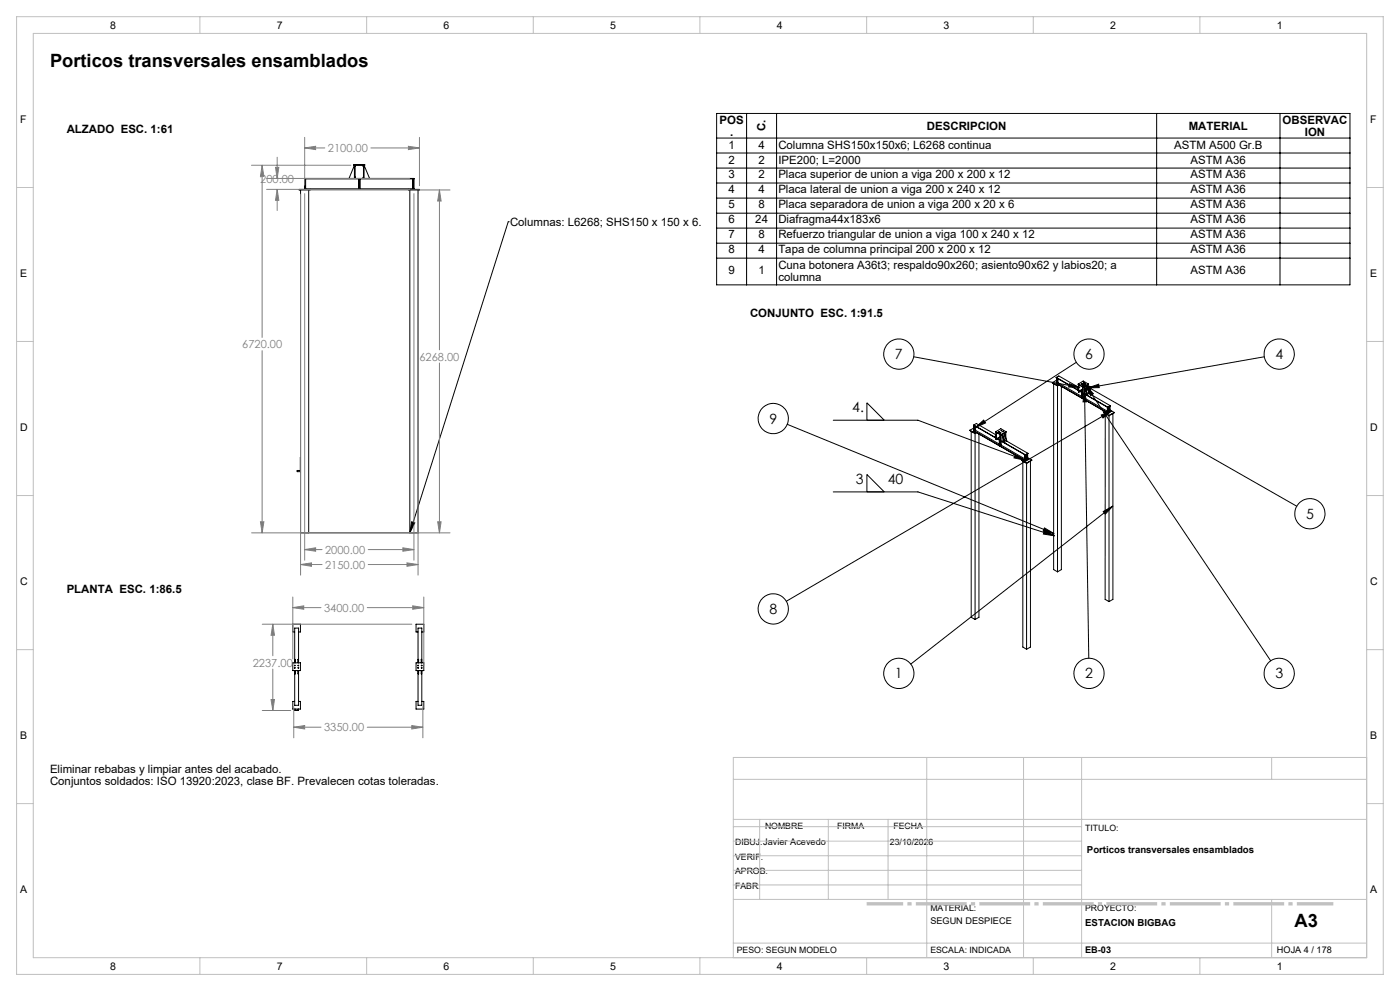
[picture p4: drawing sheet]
<svg xmlns="http://www.w3.org/2000/svg" width="420mm" height="297mm" viewBox="0 0 420 297" stroke-linecap="round" stroke-linejoin="round" font-family="sans-serif">
<g fill="none" stroke="#000" stroke-width=".3">
<path d="M215 34h190v51.4h-190zM224 34v51.4M233 34v51.4M347 34v51.4M384 34v51.4M90.2 56.9v102.8h2.4v-102.8M91.4 56.8v-3.3h32.8v3.3M91.4 56.6h32.8M91.4 53.6h32.8M91.5 53.6v3M91.6 53.6v3M93 56.8v.1h-3.3v-.1h36.1v.1h-3.2v-.1"/>
<path d="M104.7 53.5l1.6-4v4M106.2 49.4h3.2v.1h-3.2zM106.5 49.5v4M106.5 53.1l.1 .4M106.6 49.5l-.1 .4M107.6 53.6v3M107.7 53.6v3M107.9 53.6v3M108 53.6v3M108.9 49.5l.1 .4M109 49.5v4M109 53.1l-.1 .4"/>
<path d="M109.2 53.5v-4l1.7 4M122.9 56.9v102.8M123.9 53.6v3M124 53.6v3M124.1 53.6v3M125.4 56.9v102.8h-2.5M215 41.4h190M215 45.9h190M215 50.4h190M215 54.9h190M215 59.4h190M152.5 66.5h.1"/>
<path d="M152.5 66.5l-29.6 93.2M215 63.9h190M215 68.4h190M215 72.9h190M215 77.4h190M274.1 106.9l49.9 9.2M315.7 114.7l1.6 .9M315.7 114.7l1.6 1 .4-.3M316.1 115v55.7l1.2 .7M316.9 113.1l6.6 3.9M316.9 114.8v.1M316.9 113.1l6.6 3.8-.3-.2 .3-.8"/>
<path d="M316.9 113.1l.7-.4 5.9 3.3M316.9 114.8l15.4 9M317 114.8h-.1M317 114.8v.1M317 113.2v1.6M317 113.9l-1.3 .8M317 113.3v1.6M317.3 115.6v55.8M317.4 114.7l7.1 4.1M317.4 113.5v1.2M317.4 114.7l-.4 .2M317.6 115.4l-.3 .2"/>
<path d="M318.4 115.8v54.9l-1.1 .7M320.8 115l3.2 1.1-3.4-.1zM322.9 108.6l-30.3 19.5M323.5 115.1l1.5-.9 1.5 .9M323.5 115.1l1.5 .9M323.5 115.1l1.5 1M323.6 115.3v2.2M323.6 115.3l.1 .2M323.6 115.5h.1M323.6 117.5h.1M323.6 117.3l1.2-.7zM323.7 117.3v.2"/>
<path d="M323.8 115.4l-.1 .1M324 117.3l.8 .5M324.1 117.3l.7 .4M324.3 115.1l.2 .1zM324.4 114.9l3.1 1.2-.5 .8zM324.4 114.9l64.6 36.8M324.5 115.1l-.1 .1M324.5 117.6l.1 1.6M324.6 117.6v1.6M324.7 119.2h-.1M324.7 117.7v1.6M324.8 115.4l.2 .1z"/>
<path d="M324.8 118.1h.1M324.8 116v2.1M324.8 116l.1 2.2M324.8 118.1l.1 .1M324.8 116v.2M324.8 117.9v.1M324.8 116.8l-1.1 .7M324.8 115.5h.1M324.9 115.4v.1M325 116v.1M325 114.7l.2 .1zM325.1 114.8h.1"/>
<path d="M325.1 119.1l7.1 4.2M325.1 118.1v1M325.1 119.1l-.4 .2M325.2 114.7v.1M325.2 118l7.1 4.1 .4-.2v1.6M325.3 118l7 4M325.3 115.9l.8 2.5M325.3 115.9v2M325.3 117.9l.8 .5M325.3 117.9l-.4 .3M325.4 117.1l.5 3.3h-1zM325.4 117.1l1.2 80.2"/>
<path d="M325.4 115.8l.7 2.6M325.5 115h.2zM325.6 115l-.1 .1M325.8 115.5l2.2 2.5-.8 .6zM325.8 115.5l55.4 82.5M325.9 115.6v1.9M326 115.5l.7 2.5M326 117.6l.7 .4M326.5 116.2l3.1-1.1 .2 1.1zM326.5 115.2v1.6M326.5 115.1l-1.5 .9M326.5 115.1l-1.5 1"/>
<path d="M326.8 117.9l6.3 3.7M379.3 106.9l-52.8 9.3M90.2 137.1l-.1 3.9h-1v.4h1.1M236.2 127.2l80 32.7M250 125.9h25.4l32.1 12M260.1 125.9v-5.2l5.2 5.2M291 128.9l1.5 1.1 .5-.3M291 128.9l1.5 1M291.4 129.3v55.7l1.1 .7M292.1 127.4l.8-.5 5.9 3.4M292.1 127.4l6.7 3.9M292.1 127.4v.1"/>
<path d="M292.1 129.1v.1M292.1 129.1l15.5 9M292.2 129l-.1 .1M292.2 127.5l.1 1.7M292.2 129.1l.1 .1M292.2 128.2l-1.2 .7M292.5 129.9v55.8M292.6 128.1l2.5-2.2 .6 .8zM292.7 129l7.1 4.1M292.7 127.8v1.2M292.7 129l-.4 .2M292.9 129.6l-.4 .3"/>
<path d="M293.7 130.1v54.9l-1.2 .7M298.7 129.4l1.5 1M298.7 129.4l1.5 .9M298.7 129.4l1.5-.9 1.6 .9M298.8 130.2l-.4 .8 .4 .2M298.9 129.6v2.1M298.9 129.6v.2M298.9 131.7v.1M298.9 129.8h.1M298.9 131.6v.2M299.1 129.7l-.2 .1M299.3 131.6l.8 .4"/>
<path d="M299.3 131.5l.8 .5M299.6 129.4l.2 .1zM299.6 129.5h.1M299.8 129.4v.1M299.8 131.9l.1 1.6M299.9 131.9v1.6M300 133.5h-.1M300 132v1.6M300 133.6h.1M300 130.2l.1 2.2M300 132.2h.1M300 132.4h.1"/>
<path d="M300 130.2l.1 .1M300 130.4l.1 .1M300.1 130.3l.1 2.2M300.1 132.4l.1 .1M300.1 132.2h-.1M300.1 130.9l-1.2 .7M300.1 131.1l-1.2 .7M300.1 129.8h.1M300.2 129.7h.1M300.2 130.3v.1M300.4 129.1h.1M300.4 133.4l7.1 4.1"/>
<path d="M300.4 132.4v1M300.4 133.4l-.4 .2M300.5 129v.1M300.5 132.3l7.1 4.1M300.6 132.3l7 4M300.6 132.2v-2l.7 2.5M300.6 132.2l.7 .5M300.6 132.2l-.4 .3M300.7 130.1l.6 2.6M300.9 129.3l-.1 .1M301.2 131.8v-2l.8 2.5M301.2 131.9l.8 .4"/>
<path d="M301.3 129.7l.7 2.6M301.7 129.5v1.6M301.8 129.4l-1.6 .9M301.8 129.4l-1.6 1M302 132.2l6.4 3.7M304.6 136.3l2.9 1.6-3.3-.7zM306.5 137.9l1.5 .9M306.5 137.9l1.5 1 1.5-1M306.8 138.2v55.7l1.2 .7M306.8 137.7l-.3 .2M307.5 136.3v1.6M307.5 137.9h.1"/>
<path d="M307.6 136.4v1.7M307.6 136.3v.1M307.9 137.8h.1M307.9 137.8l-.4 .1M307.9 136.2v1.6M308 136.2v1.6M308 138.8v55.8M308 137.8l-.4 .2M308 136.2v1.6l.4-.2M308.3 137.5l.1 .1M308.3 136v1.5M308.3 137.5l-.3 .2"/>
<path d="M308.3 137.2l1.2 .7M308.4 137.6l-.8 .5M308.4 135.9l-.8 .5M308.4 135.9l-.8 .4M309.1 138.2v55.7l-1.1 .7M309.5 137.9l-1.5 .9M330.4 124.4l3.1-1.2-2.6 2.1zM331.2 123.6l1.5 1 1.6-1M331.2 123.6l1.5 .9M331.6 123.9l-.1 55.7 1.2 .7M331.6 123.4l-.4 .2M332.2 122v1.7"/>
<path d="M332.2 122.1v1.6M332.3 122v1.8M332.6 123.5h.1M332.6 121.9v1.6M332.6 123.5l-.4 .2M332.7 124.5v55.8M332.7 123.5l-.4 .3M333 123.3h.1M333 121.7v1.6l-.3 .1M333 122.9l1.3 .7M333.1 121.6l-.8 .4M333.1 123.3l-.8 .5"/>
<path d="M333.1 121.6l-.4 .3v1.6l.4-.2M333.5 123.2l-97.6 57M333.9 123.9v55.7l-1.2 .7M334.3 123.6l-1.6 .9M123.5 156.4l.9 .3-1.5 3zM250 147.4h25.4l40.9 13.2M260.1 147.4v-5.2l5.2 5.2M313.3 158.2l2.9 1.7-3.3-.8zM313.3 159.1l3 1.5-3.3-.5zM316.1 160l-.3 .1M331 153.3l2.9-1.6-2.3 2.4zM333.9 151.7l-60.7 47.3"/>
<path d="M315.8 160.1l.3 .3M315.8 160.1l.3 .2M316.1 160l-.2 .1 .2 .1M316.1 160.2h-.1M87.8 198.6h2.3v2.4h-2.3zM88.4 189.4h-.6v-2.3h2.3v2.3h-.5M88.4 198.6v-10.4h1.2v10.4M88.4 199.4v.1M88.4 197.6l.2 1M89.4 198.6v-1l.1 1M89.6 199.4v.1M124.8 198.6h2.3v2.4h-2.3z"/>
<path d="M125.4 198.6v-10.4h1.1v10.4M125.4 199.4v.1M125.4 189.4h-.6v-2.3h2.3v2.3h-.6M125.4 198.6v-1l.2 1M126.5 197.6l-.1 1M126.5 199.4v.1M88.4 210.2h-.6v2.3h2.3v-2.3h-.5M88.4 200.1v.1M88.4 201v10.4h1.2v-10.4M88.5 212.5v.4h1v-.4M88.6 201l-.2 1M89.4 201v1l.1-1"/>
<path d="M89.6 200.1v.1M125.4 200.1v.1M125.4 201v10.4h1.1v-10.4M125.4 210.2h-.6v2.3h2.3v-2.3h-.6M125.4 201v1l.2-1M126.4 201l.1 1M126.5 200.1v.1"/>
<circle cx="269.6" cy="106.1" r="4.5"/>
<circle cx="326.7" cy="106.1" r="4.5"/>
<circle cx="383.8" cy="106.1" r="4.5"/>
<circle cx="232" cy="125.4" r="4.5"/>
<circle cx="300.1" cy="129.7" r=".08"/>
<circle cx="300.4" cy="129" r=".09"/>
<circle cx="300.8" cy="129.3" r=".1"/>
<circle cx="393" cy="154" r="4.5"/>
<circle cx="88.5" cy="199.4" r=".1"/>
<circle cx="89.5" cy="199.5" r=".11"/>
<circle cx="125.5" cy="199.4" r=".11"/>
<circle cx="126.5" cy="199.5" r=".11"/>
<circle cx="232" cy="182.5" r="4.5"/>
<circle cx="88.5" cy="200.2" r=".1"/>
<circle cx="89.5" cy="200.1" r=".11"/>
<circle cx="125.5" cy="200.1" r=".11"/>
<circle cx="126.5" cy="200.2" r=".11"/>
<circle cx="269.6" cy="201.8" r="4.5"/>
<circle cx="326.7" cy="201.8" r="4.5"/>
<circle cx="383.8" cy="201.8" r="4.5"/>
</g>
<g fill="none" stroke="#808080" stroke-width=".3">
<path d="M75.5 49.5h29.8M78.6 49.5l.6 3.3h-1.1zM78.6 49.5v51.6M80 56.8h42.9M80 53.5h42.9M82.7 50.2h.9l-.5 3.3zM83.1 56.8l.5 3.2h-.9zM83.1 47.1v6.4M83.1 56.8v6.3M90.2 58.2v114.2M91.4 44.3l3.3-.5v1zM91.4 41.2v14.3"/>
<path d="M91.4 58v109.9M91.4 44.3h6M91.4 56.9h43.6M111.3 44.3h14.5M122.5 43.8l3.3 .5-3.3 .5zM124.2 58v109.9M125.4 58.2v114.2M125.8 41.2v14.5M131.8 56.9l.5 3.4h-1zM131.8 56.9v47.9M78.6 105.1v54.6M131.8 108.8v50.9"/>
<path d="M75.5 159.7h59.5M78.1 156.4h1.1l-.6 3.3zM131.3 156.4h1l-.5 3.3zM87.8 178.9v18.6M90.2 169.2l3.3-.5v1zM90.2 169.2h6.4M91.4 164.7l3.3-.5v1zM91.4 164.7h5.2M110.5 164.7h13.7M110.5 169.2h14.9M120.9 164.2l3.3 .5-3.3 .5zM122.1 168.7l3.3 .5-3.3 .5z"/>
<path d="M127.1 178.9v20.5M78.7 187.1h44.8M81.8 187.1l.5 3.3h-1zM81.8 187.1v9.4M87.8 182.1l3.3-.5v1zM87.8 182.1h8.5M110.2 182.1h16.9M123.8 181.6l3.3 .5-3.3 .5zM78.7 212.9h8.5M81.3 209.7h1l-.5 3.2zM81.8 200.5v12.4M88.1 217.9l3.3-.5v1.1z"/>
<path d="M88.1 211.8v9.3M88.1 217.9h8.2M110.2 217.9h16.7M123.5 217.4l3.4 .5-3.4 .6zM126.9 211.8v9.3"/>
</g>
<path d="M260 270.9h140" fill="none" stroke="#c0c0c0" stroke-width="1" stroke-dasharray="15.2 1.3 1.3 1.3" stroke-dashoffset="4.3" stroke-linecap="butt"/>
<g fill="none" stroke="#c0c0c0" stroke-width=".3">
<path d="M5 5h410v287h-410zM10 10h400v277h-400zM60 5v5M110 5v5M160 5v5M210 5v5M260 5v5M310 5v5M360 5v5M5 56.2h5M410 56.2h5M5 102.3h5"/>
<path d="M410 102.3h5M5 148.5h5M410 148.5h5M5 194.7h5M410 194.7h5M220 233.6h190M278 227v60M307.1 227v60M324.5 227v60M381.5 227v6.6M410 227h-190v60M5 240.8h5"/>
<path d="M220 245.6h190M220 256.5h104.5M220 252.1h104.5M220 247.8h104.5M227.9 245.6v24M248.5 245.6v24M266.4 245.6v24M410 240.8h5M220 269.6h190M220 265.2h104.5M220 260.8h104.5M381.5 269.6v17.4"/>
<path d="M60 287v5M110 287v5M160 287v5M210 287v5M220 282.6h190M260 287v5M310 287v5M360 287v5"/>
</g>
<g fill="#000">
<path d="M123.5 156.4l.9 .3-1.5 3z"/>
<path d="M324.4 114.9l3.1 1.2-.5 .8zM325.8 115.5l2.2 2.5-.8 .6zM325.4 117.1l.5 3.3h-1zM331 153.3l2.9-1.6-2.3 2.4zM330.4 124.4l3.1-1.2-2.6 2.1zM313.3 158.2l2.9 1.7-3.3-.8zM320.8 115l3.2 1.1-3.4-.1zM292.6 128.1l2.5-2.2 .6 .8zM326.5 116.2l3.1-1.1 .2 1.1zM313.3 159.1l3 1.5-3.3-.5zM304.6 136.3l2.9 1.6-3.3-.7z"/>
</g>
<path d="M91.4 44.3l3.3-.5v1zM122.5 43.8l3.3 .5-3.3 .5zM78.1 156.4h1.1l-.6 3.3zM78.6 49.5l.6 3.3h-1.1zM131.3 156.4h1l-.5 3.3zM131.8 56.9l.5 3.4h-1zM91.4 164.7l3.3-.5v1zM120.9 164.2l3.3 .5-3.3 .5zM90.2 169.2l3.3-.5v1zM122.1 168.7l3.3 .5-3.3 .5zM83.1 56.8l.5 3.2h-.9zM82.7 50.2h.9l-.5 3.3zM87.8 182.1l3.3-.5v1zM123.8 181.6l3.3 .5-3.3 .5zM81.3 209.7h1l-.5 3.2zM81.8 187.1l.5 3.3h-1zM88.1 217.9l3.3-.5v1.1zM123.5 217.4l3.4 .5-3.4 .6z" fill="#808080"/>
<g font-size="5.5">
<text x="15" y="19.9">Porticos transversales ensamblados</text>
<text x="388.4" y="277.8">A3</text>
</g>
<g font-size="4.2">
<text x="268.5" y="107.6">7</text>
<text x="325.5" y="107.6">6</text>
<text x="382.6" y="107.6">4</text>
<text x="255.7" y="123.5">4.</text>
<text x="230.8" y="126.9">9</text>
<text x="256.8" y="145">3</text>
<text x="266.3" y="145">40</text>
<text x="391.8" y="155.5">5</text>
<text x="230.8" y="184">8</text>
<text x="268.5" y="203.3">1</text>
<text x="325.5" y="203.3">2</text>
<text x="382.6" y="203.3">3</text>
</g>
<g font-size="3.4">
<text x="20" y="39.7">ALZADO ESC. 1:61</text>
<text x="215.9" y="37.2">POS</text>
<text x="219" y="40.7">.</text>
<text x="229.7" y="39.4" transform="rotate(-90 229.7 39.4)">C.</text>
<text x="278.1" y="38.8">DESCRIPCION</text>
<text x="356.6" y="38.8">MATERIAL</text>
<text x="384.8" y="37.2">OBSERVAC</text>
<text x="391.4" y="40.7">ION</text>
<text x="218.5" y="44.8">1</text>
<text x="227.5" y="44.8">4</text>
<text x="233.5" y="44.8">Columna SHS150x150x6; L6268 continua</text>
<text x="352.2" y="44.8">ASTM A500 Gr.B</text>
<text x="218.5" y="49.3">2</text>
<text x="218.5" y="53.4">3</text>
<text x="227.5" y="49.3">2</text>
<text x="227.5" y="53.4">2</text>
<text x="233.5" y="49.3">IPE200; L=2000</text>
<text x="233.5" y="53.4">Placa superior de union a viga 200 x 200 x 12</text>
<text x="357.2" y="49.3">ASTM A36</text>
<text x="357.2" y="53.4">ASTM A36</text>
<text x="218.5" y="57.9">4</text>
<text x="227.5" y="57.9">4</text>
<text x="233.5" y="57.9">Placa lateral de union a viga 200 x 240 x 12</text>
<text x="357.2" y="57.9">ASTM A36</text>
<text x="218.5" y="62.4">5</text>
<text x="227.5" y="62.4">8</text>
<text x="233.5" y="62.4">Placa separadora de union a viga 200 x 20 x 6</text>
<text x="357.2" y="62.4">ASTM A36</text>
<text x="153" y="67.7">Columnas: L6268; SHS150 x 150 x 6.</text>
<text x="218.5" y="66.9">6</text>
<text x="218.5" y="71.4">7</text>
<text x="226.6" y="66.9">24</text>
<text x="227.5" y="71.4">8</text>
<text x="233.5" y="66.9">Diafragma44x183x6</text>
<text x="233.5" y="71.4">Refuerzo triangular de union a viga 100 x 240 x 12</text>
<text x="357.2" y="66.9">ASTM A36</text>
<text x="357.2" y="71.4">ASTM A36</text>
<text x="218.5" y="75.9">8</text>
<text x="227.5" y="75.9">4</text>
<text x="233.5" y="75.9">Tapa de columna principal 200 x 200 x 12</text>
<text x="357.2" y="75.9">ASTM A36</text>
<text x="218.5" y="82.2">9</text>
<text x="227.5" y="82.2">1</text>
<text x="233.5" y="80.6">Cuna botonera A36t3; respaldo90x260; asiento90x62 y labios20; a</text>
<text x="357.2" y="82.2">ASTM A36</text>
<text x="233.5" y="84.1">columna</text>
<text x="225" y="95.1">CONJUNTO ESC. 1:91.5</text>
<text x="20" y="177.7">PLANTA ESC. 1:86.5</text>
<text x="15" y="231.7">Eliminar rebabas y limpiar antes del acabado.</text>
<text x="15" y="235.2">Conjuntos soldados: ISO 13920:2023, clase BF. Prevalecen cotas toleradas.</text>
</g>
<g font-size="3.3" fill="#808080">
<text x="98.4" y="45.6">2100.00</text>
<text x="78.1" y="54.9">200.00</text>
<text x="72.7" y="104.4">6720.00</text>
<text x="125.8" y="108.1">6268.00</text>
<text x="97.5" y="165.9">2000.00</text>
<text x="97.5" y="170.4">2150.00</text>
<text x="97.2" y="183.3">3400.00</text>
<text x="75.8" y="199.8">2237.00</text>
<text x="97.2" y="219.2">3350.00</text>
</g>
<g font-size="3.2">
<text x="33" y="8.6">8</text>
<text x="83" y="8.6">7</text>
<text x="133" y="8.6">6</text>
<text x="183" y="8.6">5</text>
<text x="233" y="8.6">4</text>
<text x="283" y="8.6">3</text>
<text x="333" y="8.6">2</text>
<text x="383" y="8.6">1</text>
<text x="6" y="36.8">F</text>
<text x="411" y="36.8">F</text>
<text x="6" y="82.9">E</text>
<text x="411" y="82.9">E</text>
<text x="6" y="129.1">D</text>
<text x="411" y="129.1">D</text>
<text x="6" y="175.3">C</text>
<text x="411" y="175.3">C</text>
<text x="6" y="221.4">B</text>
<text x="411" y="221.4">B</text>
<text x="6" y="267.6">A</text>
<text x="411" y="267.6">A</text>
<text x="33" y="290.6">8</text>
<text x="83" y="290.6">7</text>
<text x="133" y="290.6">6</text>
<text x="183" y="290.6">5</text>
<text x="233" y="290.6">4</text>
<text x="283" y="290.6">3</text>
<text x="333" y="290.6">2</text>
<text x="383" y="290.6">1</text>
</g>
<g font-size="2.9">
<text x="326.1" y="255.6">Porticos transversales ensamblados</text>
<text x="325.6" y="277.5">ESTACION BIGBAG</text>
</g>
<g font-size="2.7">
<text x="279.1" y="276.8">SEGUN DESPIECE</text>
<text x="325.6" y="285.6">EB-03</text>
<text x="383.1" y="285.6">HOJA 4 / 178</text>
</g>
<g font-size="2.6">
<text x="229.5" y="248.4">NOMBRE</text>
<text x="251.1" y="248.4">FIRMA</text>
<text x="268" y="248.4">FECHA</text>
<text x="325.6" y="249">TITULO:</text>
<text x="220.5" y="253.3">DIBUJ.Javier Acevedo</text>
<text x="220.5" y="257.7">VERIF.</text>
<text x="267" y="253.3">23/10/2026</text>
<text x="220.5" y="262">APROB.</text>
<text x="220.5" y="266.4">FABR.</text>
<text x="279.1" y="273">MATERIAL:</text>
<text x="325.6" y="273">PROYECTO:</text>
<text x="221.1" y="285.5">PESO: SEGUN MODELO</text>
<text x="279.1" y="285.5">ESCALA: INDICADA</text>
</g>
</svg>
